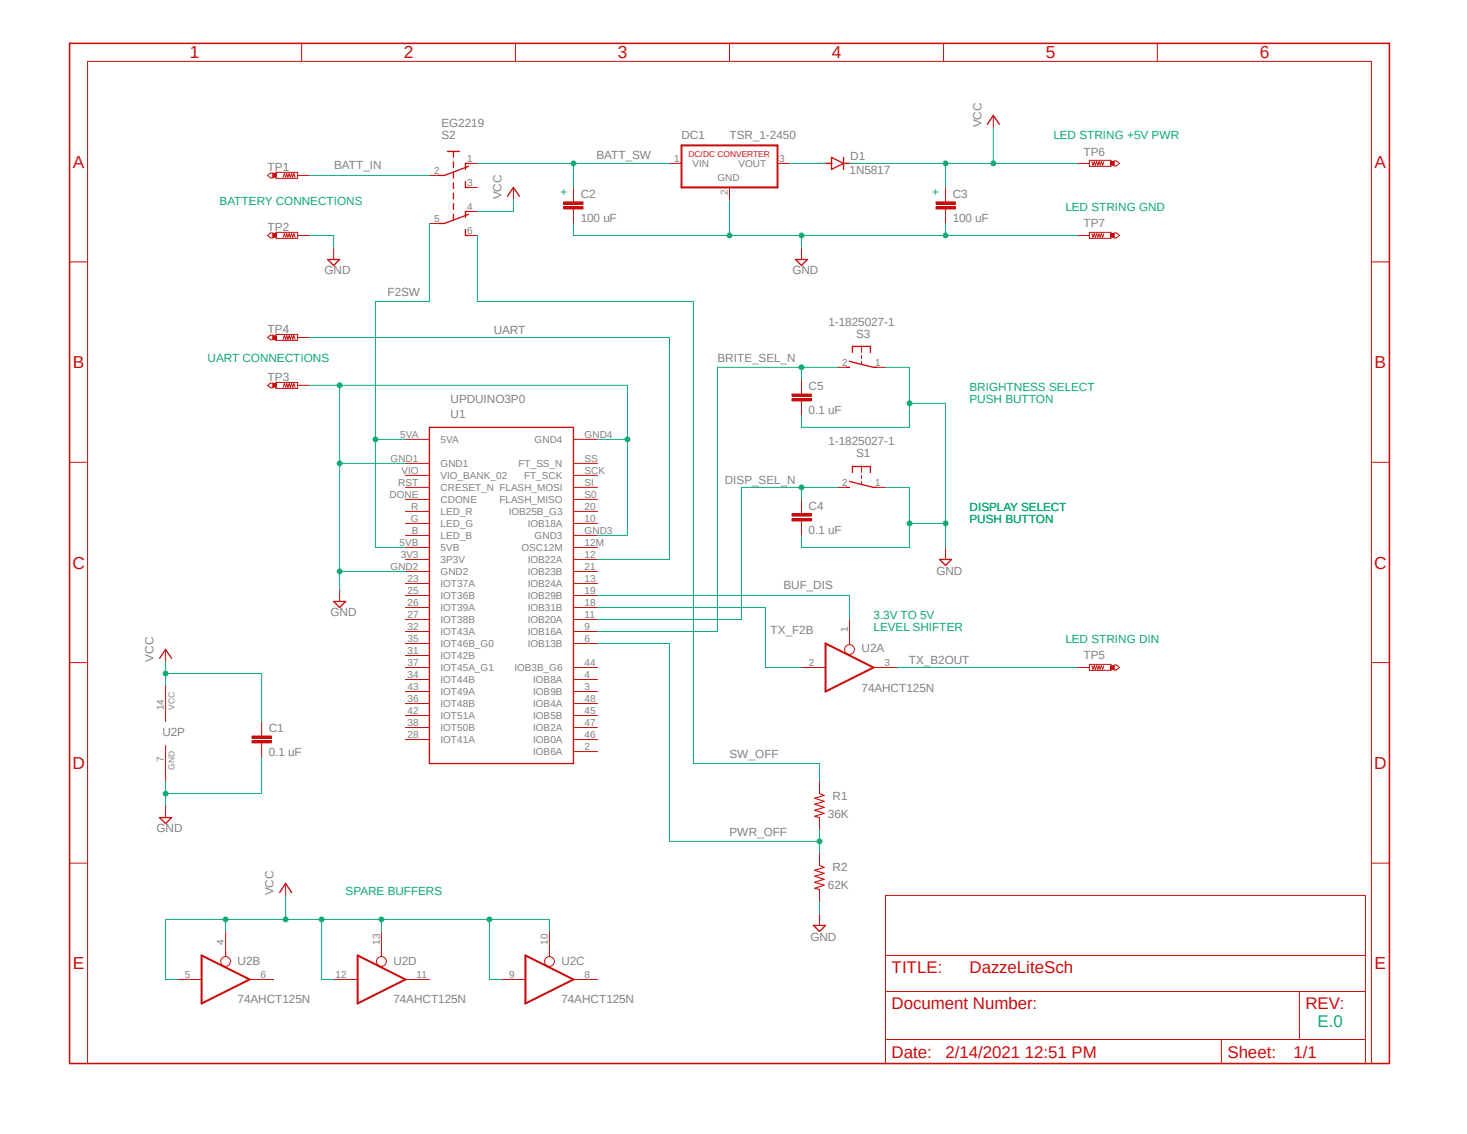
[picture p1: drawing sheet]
<svg xmlns="http://www.w3.org/2000/svg" width="279mm" height="216mm" viewBox="0 0 279 216" stroke-linecap="round" stroke-linejoin="round" font-family="sans-serif">
<path d="M12.8 8l252.2 195M265 8l-252.2 195" fill="none" stroke="#fff" stroke-width=".19"/>
<path d="M13.3 8.3h251.3v194.2h-251.3z" fill="none" stroke="#c90d0c" stroke-width=".3"/>
<g fill="none" stroke="#c90d0c" stroke-width=".19">
<path d="M57.4 8.3v3.4M98.2 8.3v3.4M138.9 8.3v3.4M179.7 8.3v3.4M220.4 8.3v3.4M51 33.4l.5-.5h.5v1h-.5zM52.5 32.8h4.2v1.2h-4.2zM53.9 33.7l.2-.6 .3 .6 .2-.6 .2 .6 .3-.6 .2 .6 .2-.6 .3 .6 .2-.6 .2 .6M107.4 38.4h3.6v.5h-3.6zM107.4 39.4h3.6v.4h-3.6zM109.2 35.7v2.7M109.2 39.8v2.7"/>
<path d="M127.5 31.1h2.3M138.9 35.7v2.3M148.1 31.1h2.3M178.3 38.4h3.6v.5h-3.6zM178.3 39.4h3.6v.4h-3.6zM180.1 35.7v2.7M180.1 39.8v2.7M189.2 22v2.3M13.3 49.9h3.4M152.7 47.1v2.3M261.2 49.9h3.4M13.3 88h3.4"/>
<path d="M150.8 97.8h3.7v.5h-3.7zM150.8 98.8h3.7v.4h-3.7zM152.7 95.1v2.7M152.7 99.2v2.7M261.2 88h3.4M13.3 126.2h3.4M49.8 137.4v2.7M261.2 126.2h3.4M48 140.1h3.6v.4h-3.6zM48 141h3.6v.4h-3.6zM49.8 141.5v2.7M13.3 164.3h3.4"/>
<path d="M168.7 170.5h91.4v32h-91.4zM261.2 164.3h3.4M168.7 188.8h91.4M168.7 197.9h91.4M168.7 181.9h91.4M232.6 197.9v4.6M247.5 188.8v9.1M16.7 202.5v-190.8h244.5v190.8"/>
</g>
<path d="M107.4 38.7h3.6M107.4 39.6h3.6M178.3 38.7h3.6M178.3 39.6h3.6M150.8 98h3.7M150.8 99h3.7M48 140.3h3.6M48 141.2h3.6" fill="none" stroke="#c90d0c" stroke-width=".42"/>
<path d="M129.8 27.7h18.3v8h-18.3z" fill="none" stroke="#c90d0c" stroke-width=".38"/>
<path d="M188 23.7l1.2-1.7 1.1 1.7M151.5 49.4h2.3l-1.1 1.1z" fill="none" stroke="#c90d0c" stroke-width=".25"/>
<path d="M52 33.1h.6v.6h-.6z" fill-rule="evenodd" fill="#c90d0c"/>
<path d="M52 33.1h.6v.6h-.6zM56.7 33.4h2.3M51 44.8l.5-.4h.5v.9h-.5zM52.5 44.2h4.2v1.2h-4.2zM53.9 45.2l.2-.7 .3 .7 .2-.7 .2 .7 .3-.7 .2 .7 .2-.7 .3 .7 .2-.7 .2 .7" fill="none" stroke="#c90d0c" stroke-width=".19"/>
<path d="M52 44.5h.6v.7h-.6z" fill-rule="evenodd" fill="#c90d0c"/>
<path d="M52 44.5h.6v.7h-.6zM56.7 44.8h2.3M51 73.4l.5-.5h.5v.9h-.5zM52.5 72.8h4.2v1.2h-4.2zM53.9 73.7l.2-.7 .3 .7 .2-.7 .2 .7 .3-.7 .2 .7 .2-.7 .3 .7 .2-.7 .2 .7" fill="none" stroke="#c90d0c" stroke-width=".19"/>
<path d="M52 73h.6v.7h-.6z" fill-rule="evenodd" fill="#c90d0c"/>
<path d="M51 64.3l.5-.5h.5v.9h-.5zM52 73h.6v.7h-.6zM52.5 63.7h4.2v1.1h-4.2zM53.9 64.6l.2-.7 .3 .7 .2-.7 .2 .7 .3-.7 .2 .7 .2-.7 .3 .7 .2-.7 .2 .7M56.7 73.4h2.3" fill="none" stroke="#c90d0c" stroke-width=".19"/>
<path d="M52 63.9h.6v.7h-.6z" fill-rule="evenodd" fill="#c90d0c"/>
<path d="M52 63.9h.6v.7h-.6zM56.7 64.3h2.3M64.7 112.2v2.3M207.5 126.5h4.1v1.1h-4.1zM207.9 126.7l.3 .7 .2-.7 .2 .7 .3-.7 .2 .7 .2-.7 .2 .7 .3-.7 .2 .7 .2-.7M212.2 126.6h.4l.6 .5-.6 .5h-.4z" fill="none" stroke="#c90d0c" stroke-width=".19"/>
<path d="M63.5 114.5h2.3l-1.1 1.2z" fill="none" stroke="#c90d0c" stroke-width=".25"/>
<path d="M211.6 126.7h.6v.7h-.6z" fill-rule="evenodd" fill="#c90d0c"/>
<path d="M207.5 30.5h4.1v1.2h-4.1zM207.9 30.8l.3 .7 .2-.7 .2 .7 .3-.7 .2 .7 .2-.7 .2 .7 .3-.7 .2 .7 .2-.7M212.2 30.6h.4l.6 .5-.6 .5h-.4zM205.2 127.1h2.3M211.6 126.7h.6v.7h-.6z" fill="none" stroke="#c90d0c" stroke-width=".19"/>
<path d="M211.6 30.8h.6v.7h-.6z" fill-rule="evenodd" fill="#c90d0c"/>
<path d="M205.2 31.1h2.3M211.6 30.8h.6v.7h-.6zM207.5 44.2h4.1v1.2h-4.1zM207.9 44.5l.3 .7 .2-.7 .2 .7 .3-.7 .2 .7 .2-.7 .2 .7 .3-.7 .2 .7 .2-.7M212.2 44.4h.4l.6 .4-.6 .5h-.4z" fill="none" stroke="#c90d0c" stroke-width=".19"/>
<path d="M211.6 44.5h.6v.7h-.6z" fill-rule="evenodd" fill="#c90d0c"/>
<g fill="none" stroke="#c90d0c" stroke-width=".19">
<path d="M81.8 33.4h2.3M88.6 35.7h2.3M88.6 31.1h2.3M97.8 35.7v2.3M63.5 47.1v2.3M81.8 42.5h2.3M88.6 44.8h2.3M88.6 40.3h2.3M205.2 44.8h2.3M211.6 44.5h.6v.7h-.6zM150.8 75h3.7v.4h-3.7zM150.8 75.9h3.7v.4h-3.7z"/>
<path d="M152.7 72.2v2.8M152.7 76.4v2.7M159.5 69.9h2.3M164.1 66v1.1M164.1 67.7v.5M164.1 68.8v.6M166.4 69.9h2.3M77.2 88.2h4.6M77.2 99.7h4.6M77.2 97.4h4.6M77.2 95.1h4.6M77.2 92.8h4.6"/>
<path d="M77.2 90.5h4.6M77.2 83.7h4.6M109.2 88.2h4.6M109.2 99.7h4.6M109.2 97.4h4.6M109.2 95.1h4.6M109.2 92.8h4.6M109.2 90.5h4.6M109.2 83.7h4.6M159.5 92.8h2.3M164.1 88.8v1.2M164.1 90.5v.6"/>
<path d="M164.1 91.7v.5M166.4 92.8h2.3M77.2 104.2h4.6M77.2 106.5h4.6M77.2 108.8h4.6M77.2 111.1h4.6M77.2 113.4h4.6M77.2 115.7h4.6M77.2 117.9h4.6M77.2 101.9h4.6M109.2 104.2h4.6M109.2 106.5h4.6"/>
<path d="M109.2 108.8h4.6M109.2 111.1h4.6M109.2 113.4h4.6M109.2 115.7h4.6M109.2 117.9h4.6M109.2 101.9h4.6M161.8 117.9v4.8M180.1 104.2v2.3M31.5 123.7v2.2M31.5 130.5v6.9M77.2 127.1h4.6M77.2 120.2h4.6"/>
<path d="M77.2 122.5h4.6M77.2 124.8h4.6M77.2 129.4h4.6M77.2 131.7h4.6M77.2 133.9h4.6M77.2 136.2h4.6M77.2 138.5h4.6M109.2 127.1h4.6M109.2 120.2h4.6M109.2 122.5h4.6M109.2 129.4h4.6M109.2 131.7h4.6"/>
<path d="M109.2 133.9h4.6M109.2 136.2h4.6M109.2 138.5h4.6M152.7 127.1h4.5M166.4 127.1h4.5M31.5 141.9v6.9M31.5 153.4v2.3M77.2 140.8h4.6M109.2 140.8h4.6M109.2 143.1h4.6M156.1 148.8v2.3M156.1 155.7v2.2"/>
<path d="M43 177.3v4.9M54.4 168.2v2.3M72.6 177.3v4.9M104.6 177.3v4.9M156.1 162.5v2.3M156.1 169.3v2.3M156.1 173.9v2.3M33.8 186.5h4.6M47.5 186.5h4.6M63.5 186.5h4.6M77.2 186.5h4.6M95.5 186.5h4.6"/>
<path d="M109.2 186.5h4.6"/>
<circle cx="161.8" cy="123.7" r=".93"/>
<circle cx="43" cy="183.1" r=".93"/>
<circle cx="72.6" cy="183.1" r=".93"/>
<circle cx="104.6" cy="183.1" r=".93"/>
</g>
<g fill="none" stroke="#c90d0c" stroke-width=".25">
<path d="M85.2 28.8h2.3M86.4 28.8v1.1M86.4 30.8v1.1M86.4 32.8v1.1M86.4 34.8v1.1M86.4 36.8v1.1M86.4 38.8v1.1M88.6 34.5v1.2h.6M89.2 31.1h-.6v1.2M89.2 31.7l-4.5 1.7h-1.2M96.6 37.4l1.2-1.7 1.1 1.7M157.2 31.1h1.2"/>
<path d="M158.4 30l2.3 1.1-2.3 1.2zM160.7 30v2.3M160.7 31.1h1.1M62.4 49.4h2.3l-1.2 1.1zM86.4 40.8v1.1M88.6 43.7v1.1h.6M89.2 40.3h-.6v1.1M89.2 40.8l-4.5 1.7h-1.2M161.2 69.9h.6M161.8 68.8l4.6 1.1h.5M162.3 67.1v-1.1h3.5v1.1M81.8 81.4h27.4v64h-27.4z"/>
<path d="M161.2 92.8h.6M161.8 91.7l4.6 1.1h.5M162.3 90v-1.2h3.5v1.2M178.9 106.5h2.3l-1.1 1.2zM30.4 125.3l1.1-1.6 1.2 1.6M30.4 155.7h2.3l-1.2 1.1zM53.3 169.9l1.1-1.7 1.1 1.7M154.9 176.2h2.3l-1.1 1.1z"/>
</g>
<path d="M157.2 122.5l9.2 4.6-9.2 4.6zM38.4 181.9l9.1 4.6-9.1 4.6zM68.1 181.9l9.1 4.6-9.1 4.6zM100.1 181.9l9.1 4.6-9.1 4.6z" fill="none" stroke="#c90d0c" stroke-width=".38"/>
<path d="M150.8 75.2h3.7M150.8 76.1h3.7" fill="none" stroke="#c90d0c" stroke-width=".42"/>
<path d="M156.1 151.1l.9 .3-1.8 .6 1.8 .6-1.8 .5 1.8 .6-1.8 .6 1.8 .6-1.8 .5 .9 .3M156.1 164.8l.9 .3-1.8 .6 1.8 .6-1.8 .5 1.8 .6-1.8 .6 1.8 .5-1.8 .6 .9 .2" fill="none" stroke="#c90d0c" stroke-width=".21"/>
<path d="M59 33.4h22.8M31.5 148.8v4.6M49.8 144.2v6.9h-18.3" fill="none" stroke="#0dab76" stroke-width=".19"/>
<circle cx="31.5" cy="151.1" r=".46" fill="#0dab76"/>
<g fill="none" stroke="#0dab76" stroke-width=".19">
<path d="M138.9 38v6.8M109.2 42.5v2.3h70.9v-2.3"/>
<circle cx="31.5" cy="151.1" r=".46"/>
</g>
<circle cx="138.9" cy="44.8" r=".46" fill="#0dab76"/>
<g fill="none" stroke="#0dab76" stroke-width=".19">
<path d="M152.7 44.8v2.3"/>
<circle cx="138.9" cy="44.8" r=".46"/>
</g>
<circle cx="152.7" cy="44.8" r=".46" fill="#0dab76"/>
<g fill="none" stroke="#0dab76" stroke-width=".19">
<path d="M180.1 44.8h25.1"/>
<circle cx="152.7" cy="44.8" r=".46"/>
</g>
<circle cx="180.1" cy="44.8" r=".46" fill="#0dab76"/>
<g fill="none" stroke="#0dab76" stroke-width=".19">
<path d="M168.7 69.9h4.5v11.5h-20.5v-2.3M173.2 76.8h6.9v27.4M168.7 92.8h4.5v11.4h-20.5v-2.3M173.2 99.7h6.9"/>
<circle cx="180.1" cy="44.8" r=".46"/>
</g>
<circle cx="173.2" cy="99.7" r=".46" fill="#0dab76"/>
<circle cx="173.2" cy="99.7" r=".46" fill="none" stroke="#0dab76" stroke-width=".19"/>
<circle cx="180.1" cy="99.7" r=".46" fill="#0dab76"/>
<circle cx="180.1" cy="99.7" r=".46" fill="none" stroke="#0dab76" stroke-width=".19"/>
<circle cx="173.2" cy="76.8" r=".46" fill="#0dab76"/>
<g fill="none" stroke="#0dab76" stroke-width=".19">
<path d="M59 44.8h4.5v2.3M59 73.4h5.7v38.8M64.7 88.2h12.5"/>
<circle cx="173.2" cy="76.8" r=".46"/>
</g>
<circle cx="64.7" cy="88.2" r=".46" fill="#0dab76"/>
<g fill="none" stroke="#0dab76" stroke-width=".19">
<path d="M64.7 108.8h12.5"/>
<circle cx="64.7" cy="88.2" r=".46"/>
</g>
<circle cx="64.7" cy="108.8" r=".46" fill="#0dab76"/>
<g fill="none" stroke="#0dab76" stroke-width=".19">
<path d="M64.7 73.4h54.8v28.5h-5.7M113.8 83.7h5.7"/>
<circle cx="64.7" cy="108.8" r=".46"/>
</g>
<circle cx="119.5" cy="83.7" r=".46" fill="#0dab76"/>
<circle cx="119.5" cy="83.7" r=".46" fill="none" stroke="#0dab76" stroke-width=".19"/>
<circle cx="64.7" cy="73.4" r=".46" fill="#0dab76"/>
<g fill="none" stroke="#0dab76" stroke-width=".19">
<path d="M31.5 125.9v4.6M31.5 128.2h18.3v9.2M156.1 171.6v2.3"/>
<circle cx="64.7" cy="73.4" r=".46"/>
</g>
<circle cx="31.5" cy="128.2" r=".46" fill="#0dab76"/>
<g fill="none" stroke="#0dab76" stroke-width=".19">
<path d="M93.2 175v11.5h2.3M104.6 177.3v-2.3h-73.1v11.5h2.3"/>
<circle cx="31.5" cy="128.2" r=".46"/>
</g>
<circle cx="93.2" cy="175" r=".46" fill="#0dab76"/>
<g fill="none" stroke="#0dab76" stroke-width=".19">
<path d="M61.3 175v11.5h2.2"/>
<circle cx="93.2" cy="175" r=".46"/>
</g>
<circle cx="61.3" cy="175" r=".46" fill="#0dab76"/>
<g fill="none" stroke="#0dab76" stroke-width=".19">
<path d="M43 175v2.3"/>
<circle cx="61.3" cy="175" r=".46"/>
</g>
<circle cx="43" cy="175" r=".46" fill="#0dab76"/>
<g fill="none" stroke="#0dab76" stroke-width=".19">
<path d="M72.6 175v2.3"/>
<circle cx="43" cy="175" r=".46"/>
</g>
<circle cx="72.6" cy="175" r=".46" fill="#0dab76"/>
<g fill="none" stroke="#0dab76" stroke-width=".19">
<path d="M54.4 170.5v4.5"/>
<circle cx="72.6" cy="175" r=".46"/>
</g>
<circle cx="54.4" cy="175" r=".46" fill="#0dab76"/>
<g fill="none" stroke="#0dab76" stroke-width=".19">
<path d="M189.2 24.3v6.8M205.2 31.1h-25.1v4.6"/>
<circle cx="54.4" cy="175" r=".46"/>
</g>
<circle cx="189.2" cy="31.1" r=".46" fill="#0dab76"/>
<g fill="none" stroke="#0dab76" stroke-width=".19">
<path d="M161.8 31.1h18.3"/>
<circle cx="189.2" cy="31.1" r=".46"/>
</g>
<circle cx="180.1" cy="31.1" r=".46" fill="#0dab76"/>
<g fill="none" stroke="#0dab76" stroke-width=".19">
<path d="M97.8 38v2.3h-6.9M59 64.3h68.5v42.2h-13.7M152.7 92.8v2.3M159.5 92.8h-18.3v25.1M113.8 115.7h32v11.4h6.9M170.9 127.1h34.3"/>
<circle cx="180.1" cy="31.1" r=".46"/>
</g>
<circle cx="152.7" cy="92.8" r=".46" fill="#0dab76"/>
<g fill="none" stroke="#0dab76" stroke-width=".19">
<path d="M159.5 69.9h-6.8v2.3M113.8 117.9h27.4"/>
<circle cx="152.7" cy="92.8" r=".46"/>
</g>
<circle cx="152.7" cy="69.9" r=".46" fill="#0dab76"/>
<g fill="none" stroke="#0dab76" stroke-width=".19">
<path d="M90.9 31.1h36.6M109.2 31.1v4.6M152.7 69.9h-16v50.3h-22.9"/>
<circle cx="152.7" cy="69.9" r=".46"/>
</g>
<circle cx="109.2" cy="31.1" r=".46" fill="#0dab76"/>
<g fill="none" stroke="#0dab76" stroke-width=".19">
<path d="M81.8 42.5v14.9h-10.3v46.8h5.7M71.5 83.7h5.7"/>
<circle cx="109.2" cy="31.1" r=".46"/>
</g>
<circle cx="71.5" cy="83.7" r=".46" fill="#0dab76"/>
<g fill="none" stroke="#0dab76" stroke-width=".19">
<path d="M150.4 31.1h6.8M90.9 44.8v12.6h41.2v88h24v3.4M156.1 157.9v4.6"/>
<circle cx="71.5" cy="83.7" r=".46"/>
</g>
<circle cx="156.1" cy="160.2" r=".46" fill="#0dab76"/>
<g fill="none" stroke="#0dab76" stroke-width=".19">
<path d="M113.8 113.4h48v4.5M113.8 122.5h13.7v37.7h28.6"/>
<circle cx="156.1" cy="160.2" r=".46"/>
</g>
<g font-size="3.3" fill="#c90d0c">
<text x="36.2" y="11.1">1</text>
<text x="76.9" y="11.1">2</text>
<text x="117.7" y="11.1">3</text>
<text x="158.4" y="11.1">4</text>
<text x="199.2" y="11.1">5</text>
<text x="240" y="11.1">6</text>
<text x="13.9" y="31.9">A</text>
<text x="261.8" y="31.9">A</text>
<text x="13.9" y="70.1">B</text>
<text x="261.8" y="70.1">B</text>
<text x="13.8" y="108.2">C</text>
<text x="261.7" y="108.2">C</text>
<text x="13.8" y="146.4">D</text>
<text x="261.7" y="146.4">D</text>
<text x="13.9" y="184.5">E</text>
<text x="261.8" y="184.5">E</text>
</g>
<g font-size="3.2" fill="#c90d0c">
<text x="169.8" y="185.3">TITLE:</text>
<text x="184.7" y="185.3">DazzeLiteSch</text>
<text x="169.8" y="192.2">Document Number:</text>
<text x="248.6" y="192.2">REV:</text>
<text x="169.8" y="201.3">Date:</text>
<text x="180.1" y="201.3">2/14/2021 12:51 PM</text>
<text x="233.8" y="201.3">Sheet:</text>
<text x="246.3" y="201.3">1/1</text>
</g>
<text font-size="3.2" fill="#0dab76" x="250.9" y="195.6">E.0</text>
<g font-size="2.2" fill="#808080">
<text x="84.1" y="24.3">EG2219</text>
<text x="84.1" y="26.5">S2</text>
<text x="129.8" y="26.5">DC1</text>
<text x="138.9" y="26.5">TSR_1-2450</text>
<text x="186.9" y="24.3" transform="rotate(-90 186.9 24.3)">VCC</text>
<text x="206.4" y="29.8">TP6</text>
<text x="51" y="32.5">TP1</text>
<text x="63.6" y="32.3">BATT_IN</text>
<text x="113.6" y="30.2">BATT_SW</text>
<text x="161.8" y="33.2">1N5817</text>
<text x="161.9" y="30.5">D1</text>
<text x="95.5" y="38" transform="rotate(-90 95.5 38)">VCC</text>
<text x="110.6" y="37.6">C2</text>
<text x="181.4" y="37.6">C3</text>
<text x="51" y="43.9">TP2</text>
<text x="110.6" y="42.2">100 uF</text>
<text x="181.4" y="42.2">100 uF</text>
<text x="206.4" y="43.2">TP7</text>
<text x="61.8" y="52.2">GND</text>
<text x="150.9" y="52.2">GND</text>
<text x="73.8" y="56.3">F2SW</text>
<text x="51" y="63.3">TP4</text>
<text x="94" y="63.6">UART</text>
<text x="157.8" y="62">1-1825027-1</text>
<text x="163.1" y="64.3">S3</text>
<text x="136.7" y="68.8">BRITE_SEL_N</text>
<text x="51" y="72.5">TP3</text>
<text x="85.8" y="76.8">UPDUINO3P0</text>
<text x="154" y="74.2">C5</text>
<text x="85.8" y="79.7">U1</text>
<text x="154" y="78.7">0.1 uF</text>
<text x="157.8" y="84.8">1-1825027-1</text>
<text x="163.1" y="87.1">S1</text>
<text x="138" y="92.1">DISP_SEL_N</text>
<text x="154" y="101.6">0.1 uF</text>
<text x="154" y="97">C4</text>
<text x="149.2" y="112.2">BUF_DIS</text>
<text x="178.4" y="109.4">GND</text>
<text x="62.9" y="117.3">GND</text>
<text x="29.3" y="125.9" transform="rotate(-90 29.3 125.9)">VCC</text>
<text x="146.8" y="120.7">TX_F2B</text>
<text x="164.1" y="124.2">U2A</text>
<text x="206.4" y="125.5">TP5</text>
<text x="164.1" y="131.7">74AHCT125N</text>
<text x="173.1" y="126.4">TX_B2OUT</text>
<text x="30.9" y="140.2">U2P</text>
<text x="51.2" y="143.9">0.1 uF</text>
<text x="51.2" y="139.3">C1</text>
<text x="138.9" y="144.2">SW_OFF</text>
<text x="157.7" y="155.7">36K</text>
<text x="158.6" y="152.2">R1</text>
<text x="29.8" y="158.5">GND</text>
<text x="138.9" y="159.1">PWR_OFF</text>
<text x="158.6" y="165.9">R2</text>
<text x="52.1" y="170.5" transform="rotate(-90 52.1 170.5)">VCC</text>
<text x="157.7" y="169.3">62K</text>
<text x="154.3" y="179.1">GND</text>
<text x="45.3" y="183.6">U2B</text>
<text x="74.9" y="183.6">U2D</text>
<text x="106.9" y="183.6">U2C</text>
<text x="45.3" y="191.1">74AHCT125N</text>
<text x="74.9" y="191.1">74AHCT125N</text>
<text x="106.9" y="191.1">74AHCT125N</text>
</g>
<g font-size="2.2" fill="#0dab76">
<text x="200.6" y="26.5">LED STRING +5V PWR</text>
<text x="41.8" y="39.1">BATTERY CONNECTIONS</text>
<text x="106.7" y="37.3">+</text>
<text x="177.6" y="37.3">+</text>
<text x="202.9" y="40.3">LED STRING GND</text>
<text x="39.5" y="68.8">UART CONNECTIONS</text>
<text x="184.7" y="74.4">BRIGHTNESS SELECT</text>
<text x="184.7" y="76.8">PUSH BUTTON</text>
<text x="184.7" y="97.2">DISPLAY SELECT</text>
<text x="184.7" y="99.7">PUSH BUTTON</text>
<text x="166.4" y="117.8">3.3V TO 5V</text>
<text x="166.4" y="120.2">LEVEL SHIFTER</text>
<text x="202.9" y="122.5">LED STRING DIN</text>
<text x="65.8" y="170.5">SPARE BUFFERS</text>
</g>
<g font-size="1.9" fill="#808080">
<text x="82.7" y="33.1">2</text>
<text x="89" y="35.3">3</text>
<text x="89" y="30.8">1</text>
<text x="128.4" y="30.8">1</text>
<text x="131.9" y="31.8">VIN</text>
<text x="136.7" y="34.5">GND</text>
<text x="140.6" y="31.8">VOUT</text>
<text x="148.4" y="30.8">3</text>
<text x="89" y="39.9">4</text>
<text x="138.6" y="37" transform="rotate(-90 138.6 37)">2</text>
<text x="82.7" y="42.2">5</text>
<text x="89" y="44.5">6</text>
<text x="160.4" y="69.6">2</text>
<text x="166.7" y="69.6">1</text>
<text x="76.2" y="83.4">5VA</text>
<text x="111.3" y="83.4">GND4</text>
<text x="74.4" y="87.9">GND1</text>
<text x="83.9" y="88.9">GND1</text>
<text x="83.9" y="84.4">5VA</text>
<text x="98.8" y="88.9">FT_SS_N</text>
<text x="101.8" y="84.3">GND4</text>
<text x="111.3" y="87.9">SS</text>
<text x="74.2" y="94.8">DONE</text>
<text x="75.9" y="92.5">RST</text>
<text x="76.5" y="90.2">VIO</text>
<text x="83.9" y="95.8">CDONE</text>
<text x="83.9" y="93.5">CRESET_N FLASH_MOSI</text>
<text x="83.9" y="91.2">VIO_BANK_02</text>
<text x="95.1" y="95.8">FLASH_MISO</text>
<text x="99.8" y="91.2">FT_SCK</text>
<text x="111.3" y="94.8">S0</text>
<text x="111.3" y="92.5">SI</text>
<text x="111.3" y="90.2">SCK</text>
<text x="160.4" y="92.5">2</text>
<text x="166.7" y="92.5">1</text>
<text x="78.2" y="99.4">G</text>
<text x="78.3" y="97.1">R</text>
<text x="78.4" y="101.6">B</text>
<text x="83.9" y="100.3">LED_G</text>
<text x="83.9" y="98">LED_R</text>
<text x="96.9" y="98">IOB25B_G3</text>
<text x="100.5" y="100.3">IOB18A</text>
<text x="111.3" y="101.6">GND3</text>
<text x="111.3" y="99.4">10</text>
<text x="111.3" y="97.1">20</text>
<text x="76.1" y="103.9">5VB</text>
<text x="76.3" y="106.2">3V3</text>
<text x="83.9" y="104.9">5VB</text>
<text x="83.9" y="107.2">3P3V</text>
<text x="83.9" y="102.6">LED_B</text>
<text x="99.3" y="104.9">OSC12M</text>
<text x="100.5" y="107.2">IOB22A</text>
<text x="101.8" y="102.6">GND3</text>
<text x="111.3" y="106.2">12</text>
<text x="111.3" y="103.9">12M</text>
<text x="74.4" y="108.5">GND2</text>
<text x="77.6" y="110.7">23</text>
<text x="77.6" y="113">25</text>
<text x="83.9" y="109.5">GND2</text>
<text x="83.9" y="111.8">IOT37A</text>
<text x="100.5" y="111.8">IOB24A</text>
<text x="100.5" y="109.5">IOB23B</text>
<text x="111.3" y="113">19</text>
<text x="111.3" y="110.7">13</text>
<text x="111.3" y="108.5">21</text>
<text x="77.6" y="115.3">26</text>
<text x="77.6" y="117.6">27</text>
<text x="77.6" y="119.9">32</text>
<text x="83.9" y="114">IOT36B</text>
<text x="83.9" y="116.3">IOT39A</text>
<text x="83.9" y="118.6">IOT38B</text>
<text x="100.5" y="118.6">IOB20A</text>
<text x="100.5" y="116.3">IOB31B</text>
<text x="100.5" y="114">IOB29B</text>
<text x="111.3" y="119.9">9</text>
<text x="111.3" y="117.6">11</text>
<text x="111.3" y="115.3">18</text>
<text x="77.6" y="122.2">35</text>
<text x="77.6" y="124.5">31</text>
<text x="83.9" y="120.9">IOT43A</text>
<text x="83.9" y="123.2">IOT46B_G0</text>
<text x="83.9" y="125.5">IOT42B</text>
<text x="100.5" y="123.2">IOB13B</text>
<text x="100.5" y="120.9">IOB16A</text>
<text x="111.3" y="122.2">6</text>
<text x="161.5" y="120.4" transform="rotate(-90 161.5 120.4)">1</text>
<text x="77.6" y="126.7">37</text>
<text x="77.6" y="129">34</text>
<text x="77.6" y="131.3">43</text>
<text x="83.9" y="127.8">IOT45A_G1</text>
<text x="83.9" y="130">IOT44B</text>
<text x="98" y="127.8">IOB3B_G6</text>
<text x="101.6" y="130">IOB8A</text>
<text x="111.3" y="129">4</text>
<text x="111.3" y="126.7">44</text>
<text x="111.3" y="131.3">3</text>
<text x="154.1" y="126.7">2</text>
<text x="168.5" y="126.7">3</text>
<text x="31.2" y="135.2" transform="rotate(-90 31.2 135.2)">14</text>
<text x="77.6" y="133.6">36</text>
<text x="77.6" y="135.9">42</text>
<text x="83.9" y="132.3">IOT49A</text>
<text x="83.9" y="134.6">IOT48B</text>
<text x="83.9" y="136.9">IOT51A</text>
<text x="101.6" y="132.3">IOB9B</text>
<text x="101.6" y="134.6">IOB4A</text>
<text x="101.6" y="136.9">IOB5B</text>
<text x="111.3" y="133.6">48</text>
<text x="111.3" y="135.9">45</text>
<text x="77.6" y="138.2">38</text>
<text x="77.6" y="140.5">28</text>
<text x="83.9" y="139.2">IOT50B</text>
<text x="83.9" y="141.5">IOT41A</text>
<text x="101.6" y="139.2">IOB2A</text>
<text x="101.6" y="141.5">IOB0A</text>
<text x="101.6" y="143.8">IOB6A</text>
<text x="111.3" y="138.2">47</text>
<text x="111.3" y="140.5">46</text>
<text x="111.3" y="142.7">2</text>
<text x="31.2" y="145.1" transform="rotate(-90 31.2 145.1)">7</text>
<text x="42.6" y="179.8" transform="rotate(-90 42.6 179.8)">4</text>
<text x="72.3" y="179.8" transform="rotate(-90 72.3 179.8)">13</text>
<text x="104.4" y="179.8" transform="rotate(-90 104.4 179.8)">10</text>
<text x="35.2" y="186.2">5</text>
<text x="49.6" y="186.2">6</text>
<text x="63.9" y="186.2">12</text>
<text x="79.3" y="186.2">11</text>
<text x="96.9" y="186.2">9</text>
<text x="111.3" y="186.2">8</text>
</g>
<text font-size="1.6" fill="#c90d0c" x="131.2" y="29.8">DC/DC CONVERTER</text>
<g font-size="1.6" fill="#808080">
<text x="33.2" y="135.1" transform="rotate(-90 33.2 135.1)">VCC</text>
<text x="33.2" y="146.5" transform="rotate(-90 33.2 146.5)">GND</text>
</g>
<g font-size=".5" fill="#ffba08">
<text x="155.7" y="31.3">SpiceOrder 1</text>
<text x="160.3" y="31.3">SpiceOrder 2</text>
</g>
</svg>
